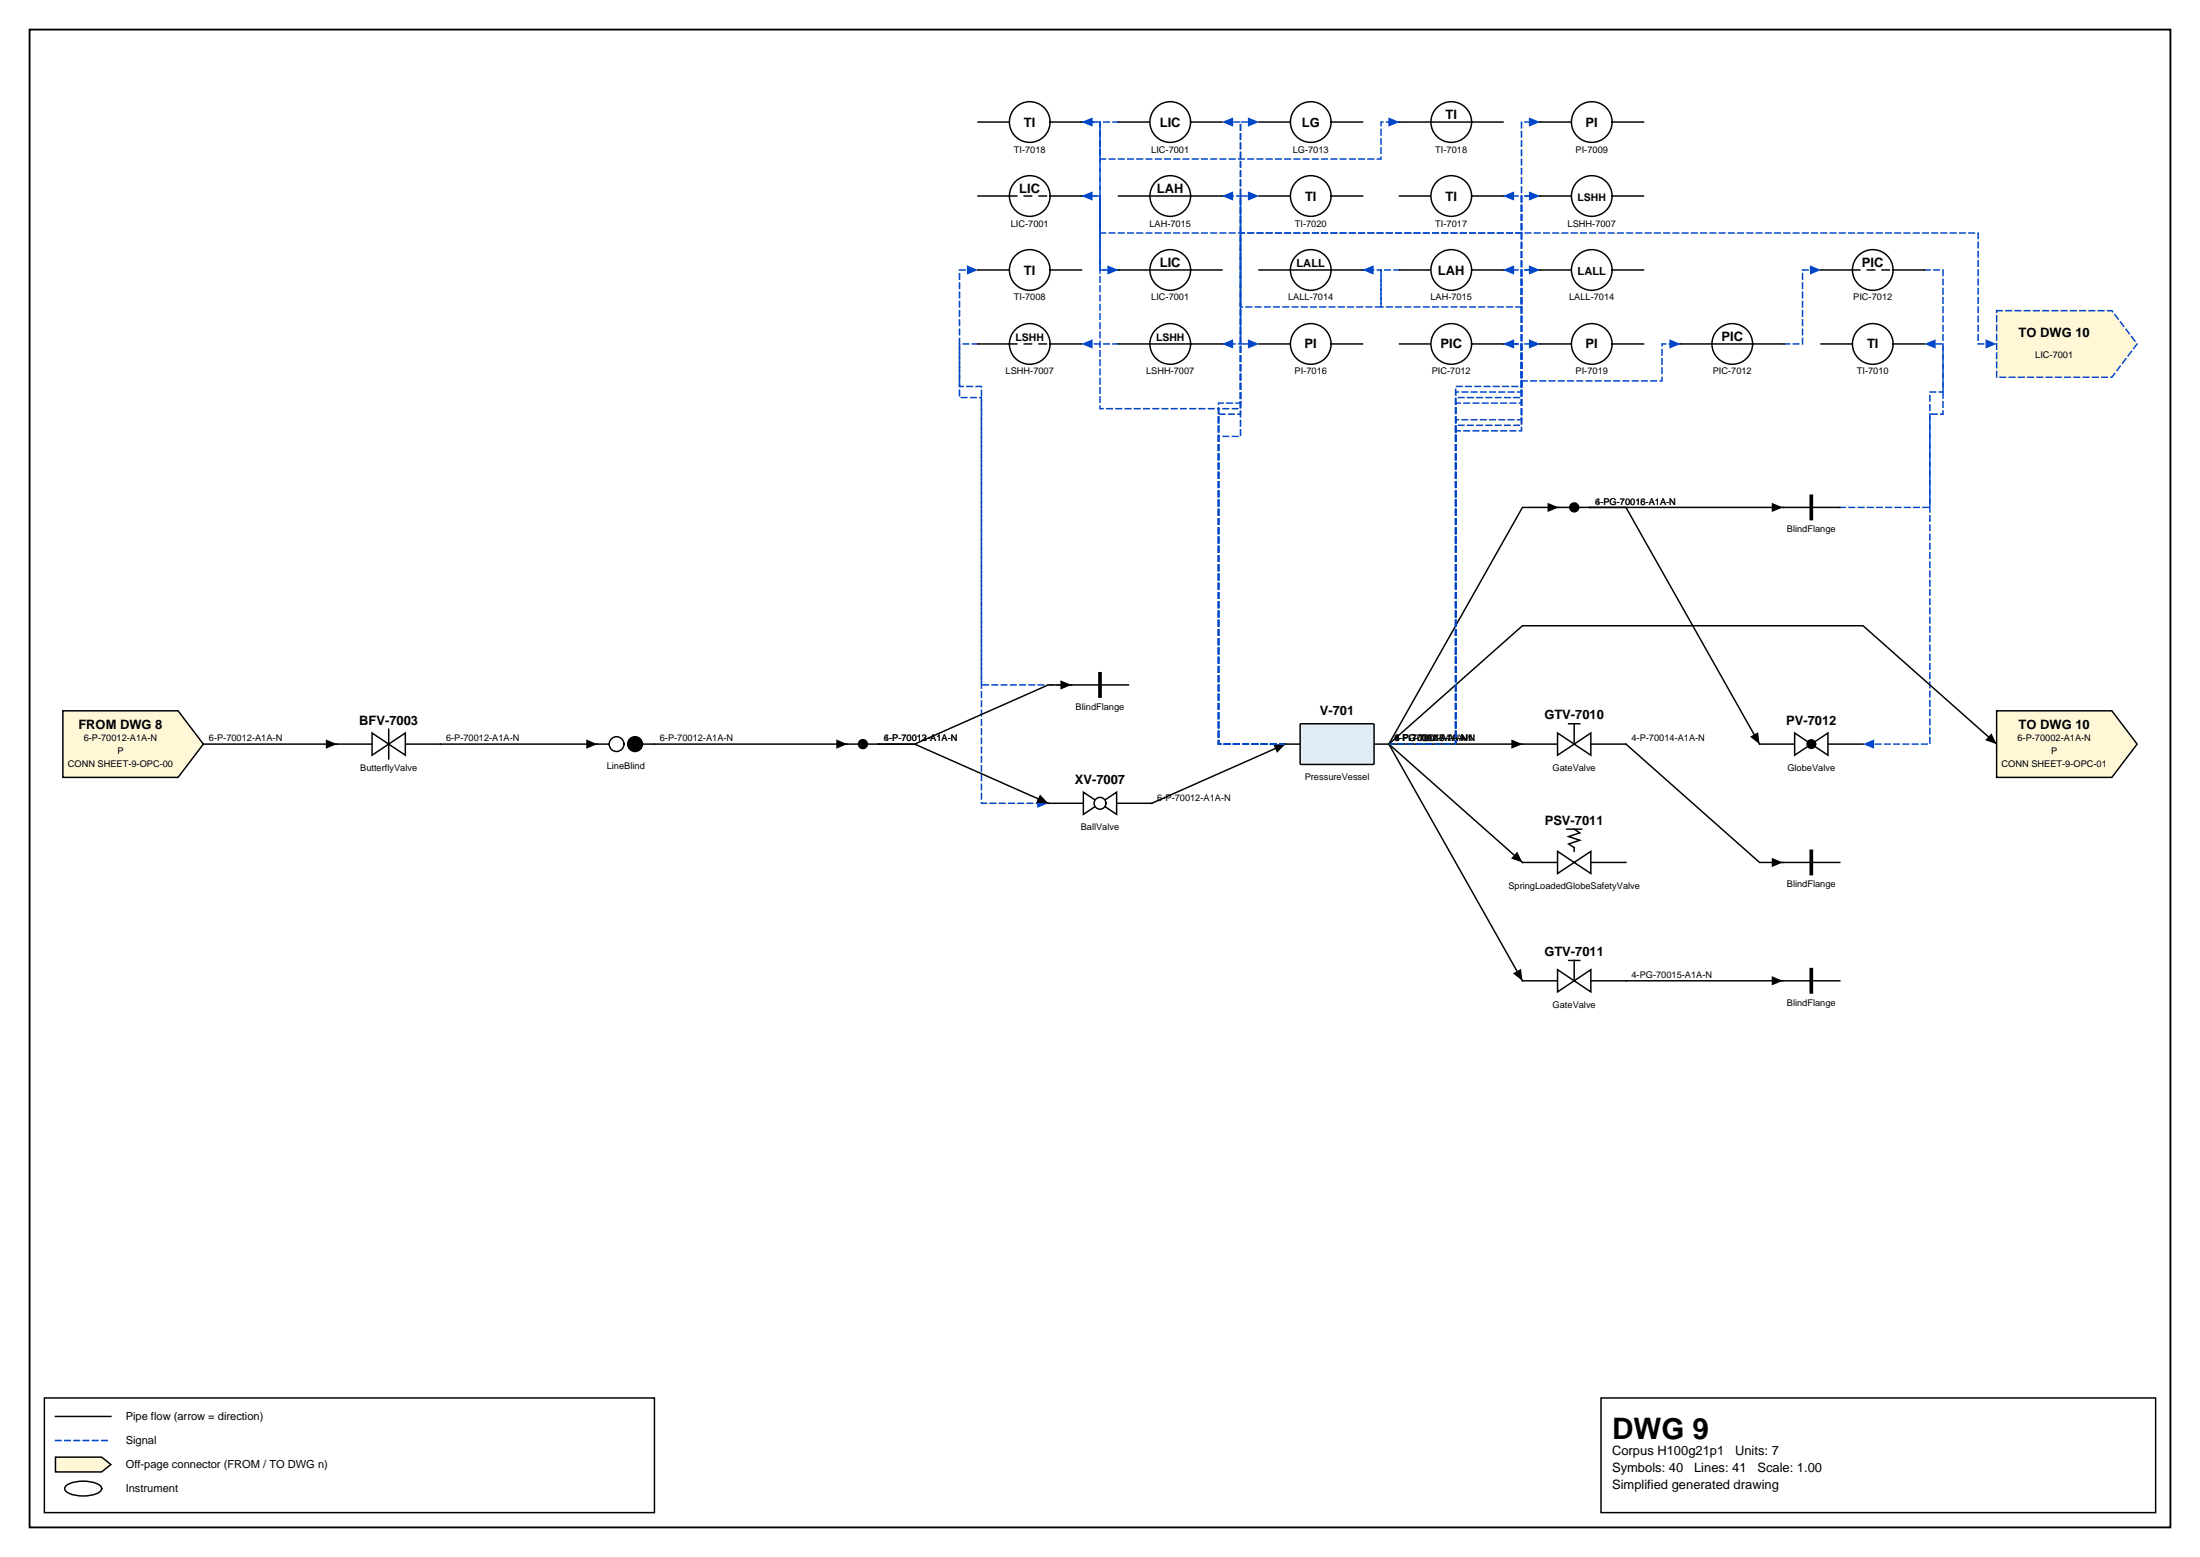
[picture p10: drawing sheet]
<svg xmlns="http://www.w3.org/2000/svg" width="420mm" height="297mm" viewBox="0 0 420 297" stroke-linecap="round" stroke-linejoin="round" font-family="sans-serif">
<path d="M5.6 5.6h408.6v285.8h-408.6z" fill="none" stroke="#000" stroke-width=".35"/>
<path d="M8.5 266.7h116.4v21.9h-116.4zM10.6 270.2h10.6M305.5 266.7h105.8v21.9h-105.8z" fill="none" stroke="#000" stroke-width=".28"/>
<path d="M10.6 274.8h10.6" fill="none" stroke="#0046c8" stroke-width=".28" stroke-dasharray="1.1 .7"/>
<path d="M10.6 278h8.8l1.8 1.4-1.8 1.4h-8.8z" fill="#fff7d6" stroke="#000" stroke-width=".28"/>
<path d="M12.7 283.4a6.7 6.7 0 0 1 6.3 0 .72 .72 0 0 1 0 1.2 6.7 6.7 0 0 1-6.3 0 .72 .72 0 0 1 0-1.2z" fill="none" stroke="#000" stroke-width=".28"/>
<path d="M204.5 130.7h-17.2v-57h-4.2v-22.2h3.5" fill="none" stroke="#0046c8" stroke-width=".28" stroke-dasharray="1.1 .7"/>
<path d="M184.5 50.6l2.1 .9-2.1 .9z" fill="#0046c8"/>
<path d="M340.2 96.8h-36.8h6.9l25.5 45.2M38.8 142h25.5M245.3 142l-25.5 11.2" fill="none" stroke="#000" stroke-width=".28"/>
<path d="M338.1 95.9l2.1 .9-2.1 .9zM62.2 141.1l2.1 .9-2.1 .8zM243 142h2.3l-1.6 1.6zM333.9 140.5l1.6-.8 .3 2.3z" fill="#000"/>
<path d="M367.2 51.5h3.6v23.3h-2.5v67.2h-12.8" fill="none" stroke="#0046c8" stroke-width=".28" stroke-dasharray="1.1 .7"/>
<path d="M355.5 142l2.1-.9v1.7z" fill="#0046c8"/>
<path d="M186.6 65.6h-3.5v10.2h4.2v77.4h12.7" fill="none" stroke="#0046c8" stroke-width=".28" stroke-dasharray="1.1 .7"/>
<path d="M197.9 152.4l2.1 .8-2.1 .9z" fill="#0046c8"/>
<path d="M286.8 65.6h3.5v7.1h26.8v-7.1h3.6" fill="none" stroke="#0046c8" stroke-width=".28" stroke-dasharray="1.1 .7"/>
<path d="M318.6 64.7l2.1 .9-2.1 .9z" fill="#0046c8"/>
<path d="M245.3 142h-12.8v-65.1h4.2v-11.3h3.5" fill="none" stroke="#0046c8" stroke-width=".28" stroke-dasharray="1.1 .7"/>
<path d="M238.1 64.7l2.1 .9-2.1 .9z" fill="#0046c8"/>
<path d="M245.3 142h-12.8v-64h4.2v-40.6h3.5" fill="none" stroke="#0046c8" stroke-width=".28" stroke-dasharray="1.1 .7"/>
<path d="M238.1 36.5l2.1 .9-2.1 .9z" fill="#0046c8"/>
<path d="M297.4 96.8h-6.9l-25.5 45.2 25.5 22.5" fill="none" stroke="#000" stroke-width=".28"/>
<path d="M295.3 95.9l2.1 .9-2.1 .9zM289.5 162.5l1 2-2.2-.7z" fill="#000"/>
<path d="M245.3 142h-12.8v-63h4.2v-55.7h3.5" fill="none" stroke="#0046c8" stroke-width=".28" stroke-dasharray="1.1 .7"/>
<path d="M238.1 22.4l2.1 .9-2.1 .9z" fill="#0046c8"/>
<path d="M265 142h12.8v-61.9h12.5v-14.5h-3.5" fill="none" stroke="#0046c8" stroke-width=".28" stroke-dasharray="1.1 .7"/>
<path d="M286.8 65.6l2.1-.9v1.8z" fill="#0046c8"/>
<path d="M265 142h12.8v-60.9h12.5v-29.6h-3.5" fill="none" stroke="#0046c8" stroke-width=".28" stroke-dasharray="1.1 .7"/>
<path d="M286.8 51.5l2.1-.9v1.8z" fill="#0046c8"/>
<path d="M265 142h12.8v-59.8h12.5v-44.8h-3.5" fill="none" stroke="#0046c8" stroke-width=".28" stroke-dasharray="1.1 .7"/>
<path d="M286.8 37.4l2.1-.9v1.8z" fill="#0046c8"/>
<path d="M245.3 142h-12.8v-58.7h4.2v-60h-3.5" fill="none" stroke="#0046c8" stroke-width=".28" stroke-dasharray="1.1 .7"/>
<path d="M233.2 23.3l2.1-.9v1.8z" fill="#0046c8"/>
<path d="M381 142l-25.5-22.6h-65l-25.5 22.6 25.5 45.1" fill="none" stroke="#000" stroke-width=".28"/>
<path d="M380 139.9l1 2.1-2.2-.8zM288.7 185.7l1.5-.9 .3 2.3z" fill="#000"/>
<path d="M265 142h12.8v-68.3h12.5v-8.1h3.6" fill="none" stroke="#0046c8" stroke-width=".28" stroke-dasharray="1.1 .7"/>
<path d="M291.7 64.7l2.2 .9-2.2 .9z" fill="#0046c8"/>
<path d="M265 142h12.8v-67.2h12.5v-23.3h3.6" fill="none" stroke="#0046c8" stroke-width=".28" stroke-dasharray="1.1 .7"/>
<path d="M291.7 50.6l2.2 .9-2.2 .9z" fill="#0046c8"/>
<path d="M265 142h12.8v-66.2h12.5v-38.4h3.6" fill="none" stroke="#0046c8" stroke-width=".28" stroke-dasharray="1.1 .7"/>
<path d="M291.7 36.5l2.2 .9-2.2 .9z" fill="#0046c8"/>
<path d="M265 142h25.5" fill="none" stroke="#000" stroke-width=".28"/>
<path d="M288.4 141.1l2.1 .9-2.1 .8z" fill="#000"/>
<path d="M265 142h12.8v-65.1h12.5v-53.6h3.6" fill="none" stroke="#0046c8" stroke-width=".28" stroke-dasharray="1.1 .7"/>
<path d="M291.7 22.4l2.2 .9-2.2 .9z" fill="#0046c8"/>
<path d="M245.3 142h-12.8v-64h-22.6v-54.7h-3.5" fill="none" stroke="#0046c8" stroke-width=".28" stroke-dasharray="1.1 .7"/>
<path d="M206.4 23.3l2.1-.9v1.8z" fill="#0046c8"/>
<path d="M267.1 51.5h-3.6v7.1h-26.8v-21.2h-3.5" fill="none" stroke="#0046c8" stroke-width=".28" stroke-dasharray="1.1 .7"/>
<path d="M233.2 37.4l2.1-.9v1.8z" fill="#0046c8"/>
<path d="M213.4 51.5h-3.5v-14.1h-3.5" fill="none" stroke="#0046c8" stroke-width=".28" stroke-dasharray="1.1 .7"/>
<path d="M206.4 37.4l2.1-.9v1.8z" fill="#0046c8"/>
<path d="M213.4 23.3h-3.5v28.2h3.5" fill="none" stroke="#0046c8" stroke-width=".28" stroke-dasharray="1.1 .7"/>
<path d="M211.3 50.6l2.1 .9-2.1 .9z" fill="#0046c8"/>
<path d="M84 142h30M310.3 187.1h29.9" fill="none" stroke="#000" stroke-width=".28"/>
<path d="M111.9 141.1l2.1 .9-2.1 .8zM338.1 186.2l2.1 .9-2.1 .9z" fill="#000"/>
<path d="M351.1 96.8h17.2v-17.8h2.5v-13.4h-3.6" fill="none" stroke="#0046c8" stroke-width=".28" stroke-dasharray="1.1 .7"/>
<path d="M367.2 65.6l2.2-.9v1.8z" fill="#0046c8"/>
<path d="M213.4 65.6h-7" fill="none" stroke="#0046c8" stroke-width=".28" stroke-dasharray="1.1 .7"/>
<path d="M206.4 65.6l2.1-.9v1.8z" fill="#0046c8"/>
<path d="M293.9 51.5h-3.6v7.1h-26.8v-7.1h-3.5" fill="none" stroke="#0046c8" stroke-width=".28" stroke-dasharray="1.1 .7"/>
<path d="M260 51.5l2.1-.9v1.8z" fill="#0046c8"/>
<path d="M206.4 37.4h3.5v7h167.6v21.2h3.5" fill="none" stroke="#0046c8" stroke-width=".28" stroke-dasharray="1.1 .7"/>
<path d="M378.9 64.7l2.1 .9-2.1 .9z" fill="#0046c8"/>
<path d="M293.9 37.4h-3.6v7h-53.6v21.2h-3.5" fill="none" stroke="#0046c8" stroke-width=".28" stroke-dasharray="1.1 .7"/>
<path d="M233.2 65.6l2.1-.9v1.8z" fill="#0046c8"/>
<path d="M204.5 130.7h-4.5l-25.5 11.3h-6.9h6.9l25.5 11.2M124.8 142h36.9M310.3 142l25.5 22.5h4.4" fill="none" stroke="#000" stroke-width=".28"/>
<path d="M202.4 129.8l2.1 .9-2.1 .9zM159.6 141.1l2.1 .9-2.1 .8zM198.4 151.6l1.6 1.6h-2.3zM338.1 163.7l2.1 .8-2.1 .9z" fill="#000"/>
<path d="M340.4 65.6h3.6v-14.1h3.5" fill="none" stroke="#0046c8" stroke-width=".28" stroke-dasharray="1.1 .7"/>
<path d="M345.4 50.6l2.1 .9-2.1 .9z" fill="#0046c8"/>
<path d="M206.4 23.3h3.5v7h53.6v-7h3.6" fill="none" stroke="#0046c8" stroke-width=".28" stroke-dasharray="1.1 .7"/>
<path d="M264.9 22.4l2.2 .9-2.2 .9z" fill="#0046c8"/>
<path d="M347.5 65.6h6M361.2 65.6h6M204.5 130.7h10.8" fill="none" stroke="#000" stroke-width=".28"/>
<path d="M209.9 128.6v4.2" fill="none" stroke="#000" stroke-width=".71"/>
<circle cx="357.4" cy="65.6" r="3.9" fill="#fff" stroke="#000" stroke-width=".28"/>
<path d="M381 59.3h22l4.8 6.3-4.8 6.4h-22z" fill="#fff7d6" stroke="#0046c8" stroke-width=".28" stroke-dasharray="1.1 .7"/>
<path d="M240.2 65.6h6M254 65.6h6" fill="none" stroke="#000" stroke-width=".28"/>
<circle cx="250.1" cy="65.6" r="3.9" fill="#fff" stroke="#000" stroke-width=".28"/>
<path d="M240.2 51.5h6M254 51.5h6" fill="none" stroke="#000" stroke-width=".28"/>
<circle cx="250.1" cy="51.5" r="3.9" fill="#fff" stroke="#000" stroke-width=".28"/>
<path d="M240.2 37.4h6M254 37.4h6M246.2 51.5h7.8" fill="none" stroke="#000" stroke-width=".28"/>
<circle cx="250.1" cy="37.4" r="3.9" fill="#fff" stroke="#000" stroke-width=".28"/>
<path d="M200 153.2h6.7M213.1 153.2h6.7" fill="none" stroke="#000" stroke-width=".28"/>
<g fill="#fff" stroke="#000" stroke-width=".28">
<path d="M206.7 151.1l6.4 4.3v-4.3l-6.4 4.3z"/>
<circle cx="209.9" cy="153.2" r="1.13"/>
</g>
<path d="M297.4 96.8h6M290.5 164.5h6.7M303.6 164.5h6.7" fill="none" stroke="#000" stroke-width=".28"/>
<circle cx="300.4" cy="96.8" r=".85" fill="#000" stroke="#000" stroke-width=".28"/>
<path d="M297.2 162.4l6.4 4.3v-4.3l-6.4 4.3z" fill="#fff" stroke="#000" stroke-width=".28"/>
<path d="M299 158.2h2.8M300.4 158.2l1 .7-2.1 .7 2.1 .7-2.1 .7 1.1 .7v.7" fill="none" stroke="#000" stroke-width=".28"/>
<path d="M12 135.6h22l4.8 6.4-4.8 6.3h-22z" fill="#fff7d6" stroke="#000" stroke-width=".28"/>
<path d="M347.5 51.5h6M361.2 51.5h6" fill="none" stroke="#000" stroke-width=".28"/>
<circle cx="357.4" cy="51.5" r="3.9" fill="#fff" stroke="#000" stroke-width=".28"/>
<path d="M240.2 23.3h6M254 23.3h6M353.5 51.5h1.4M356.3 51.5h1.4M359.1 51.5h1.4" fill="none" stroke="#000" stroke-width=".28"/>
<circle cx="250.1" cy="23.3" r="3.9" fill="#fff" stroke="#000" stroke-width=".28"/>
<path d="M186.6 65.6h6M200.4 65.6h6" fill="none" stroke="#000" stroke-width=".28"/>
<circle cx="196.5" cy="65.6" r="3.9" fill="#fff" stroke="#000" stroke-width=".28"/>
<path d="M192.6 65.6h1.4M195.4 65.6h1.4M198.3 65.6h1.4M267.1 65.6h5.9M280.8 65.6h6" fill="none" stroke="#000" stroke-width=".28"/>
<circle cx="276.9" cy="65.6" r="3.9" fill="#fff" stroke="#000" stroke-width=".28"/>
<path d="M245.3 142h2.8M262.2 142h2.8" fill="none" stroke="#000" stroke-width=".28"/>
<path d="M248.1 138.1h14v7.7h-14z" fill="#e2ecf7" stroke="#000" stroke-width=".28"/>
<path d="M267.1 51.5h5.9M280.8 51.5h6" fill="none" stroke="#000" stroke-width=".28"/>
<circle cx="276.9" cy="51.5" r="3.9" fill="#fff" stroke="#000" stroke-width=".28"/>
<path d="M267.1 37.4h5.9M280.8 37.4h6" fill="none" stroke="#000" stroke-width=".28"/>
<circle cx="276.9" cy="37.4" r="3.9" fill="#fff" stroke="#000" stroke-width=".28"/>
<path d="M267.1 23.3h5.9M280.8 23.3h6" fill="none" stroke="#000" stroke-width=".28"/>
<circle cx="276.9" cy="23.3" r="3.9" fill="#fff" stroke="#000" stroke-width=".28"/>
<path d="M273 23.3h7.8M213.4 51.5h6M227.2 51.5h6" fill="none" stroke="#000" stroke-width=".28"/>
<circle cx="223.3" cy="51.5" r="3.9" fill="#fff" stroke="#000" stroke-width=".28"/>
<path d="M213.4 37.4h6M227.2 37.4h6M219.4 51.5h7.8" fill="none" stroke="#000" stroke-width=".28"/>
<circle cx="223.3" cy="37.4" r="3.9" fill="#fff" stroke="#000" stroke-width=".28"/>
<path d="M213.4 23.3h6M219.4 37.4h7.8M227.2 23.3h6" fill="none" stroke="#000" stroke-width=".28"/>
<circle cx="223.3" cy="23.3" r="3.9" fill="#fff" stroke="#000" stroke-width=".28"/>
<path d="M290.5 187.1h6.7M303.6 187.1h6.7" fill="none" stroke="#000" stroke-width=".28"/>
<path d="M297.2 185l6.4 4.2v-4.2l-6.4 4.2z" fill="#fff" stroke="#000" stroke-width=".28"/>
<path d="M64.3 142h6.7M77.3 142h6.7M299.3 183.2h2.1M300.4 183.2v3.9" fill="none" stroke="#000" stroke-width=".28"/>
<path d="M71 139.8l6.3 4.3v-4.3l-6.3 4.3z" fill="#fff" stroke="#000" stroke-width=".28"/>
<path d="M186.6 51.5h6M200.4 51.5h6M340.2 96.8h10.9M74.2 139.1v5.7M340.2 164.5h10.9" fill="none" stroke="#000" stroke-width=".28"/>
<path d="M345.6 94.7v4.2M345.6 162.4v4.3" fill="none" stroke="#000" stroke-width=".71"/>
<circle cx="196.5" cy="51.5" r="3.9" fill="#fff" stroke="#000" stroke-width=".28"/>
<path d="M213.4 65.6h6M227.2 65.6h6" fill="none" stroke="#000" stroke-width=".28"/>
<circle cx="223.3" cy="65.6" r="3.9" fill="#fff" stroke="#000" stroke-width=".28"/>
<path d="M219.4 65.6h7.8" fill="none" stroke="#000" stroke-width=".28"/>
<path d="M381 135.6h22l4.8 6.4-4.8 6.3h-22z" fill="#fff7d6" stroke="#000" stroke-width=".28"/>
<path d="M335.8 142h6.7M348.8 142h6.7" fill="none" stroke="#000" stroke-width=".28"/>
<path d="M342.5 139.8l6.3 4.3v-4.3l-6.3 4.3z" fill="#fff" stroke="#000" stroke-width=".28"/>
<circle cx="345.6" cy="142" r=".81" fill="#000" stroke="#000" stroke-width=".28"/>
<path d="M293.9 65.6h6M307.6 65.6h6" fill="none" stroke="#000" stroke-width=".28"/>
<circle cx="303.7" cy="65.6" r="3.9" fill="#fff" stroke="#000" stroke-width=".28"/>
<path d="M293.9 51.5h6M307.6 51.5h6" fill="none" stroke="#000" stroke-width=".28"/>
<circle cx="303.7" cy="51.5" r="3.9" fill="#fff" stroke="#000" stroke-width=".28"/>
<path d="M186.6 37.4h6M200.4 37.4h6" fill="none" stroke="#000" stroke-width=".28"/>
<circle cx="196.5" cy="37.4" r="3.9" fill="#fff" stroke="#000" stroke-width=".28"/>
<path d="M192.6 37.4h1.4M195.4 37.4h1.4M198.3 37.4h1.4M293.9 37.4h6M307.6 37.4h6" fill="none" stroke="#000" stroke-width=".28"/>
<circle cx="303.7" cy="37.4" r="3.9" fill="#fff" stroke="#000" stroke-width=".28"/>
<path d="M290.5 142h6.7M303.6 142h6.7" fill="none" stroke="#000" stroke-width=".28"/>
<path d="M297.2 139.8l6.4 4.3v-4.3l-6.4 4.3z" fill="#fff" stroke="#000" stroke-width=".28"/>
<path d="M299.3 138.1h2.1M300.4 138.1v3.9M114 142h2.2M122.6 142h2.2" fill="none" stroke="#000" stroke-width=".28"/>
<circle cx="117.7" cy="142" r="1.41" fill="#fff" stroke="#000" stroke-width=".28"/>
<g fill="#000" stroke="#000" stroke-width=".28">
<circle cx="121.2" cy="142" r="1.41"/>
<circle cx="164.7" cy="142" r=".85"/>
</g>
<path d="M320.7 65.6h6M334.4 65.6h6M161.7 142h5.9" fill="none" stroke="#000" stroke-width=".28"/>
<circle cx="330.6" cy="65.6" r="3.9" fill="#fff" stroke="#000" stroke-width=".28"/>
<path d="M293.9 23.3h6M307.6 23.3h6M326.7 65.6h7.7M340.2 187.1h10.9" fill="none" stroke="#000" stroke-width=".28"/>
<path d="M345.6 185v4.2" fill="none" stroke="#000" stroke-width=".71"/>
<circle cx="303.7" cy="23.3" r="3.9" fill="#fff" stroke="#000" stroke-width=".28"/>
<path d="M186.6 23.3h6M200.4 23.3h6" fill="none" stroke="#000" stroke-width=".28"/>
<circle cx="196.5" cy="23.3" r="3.9" fill="#fff" stroke="#000" stroke-width=".28"/>
<text font-size="5.6" x="307.6" y="274.5">DWG 9</text>
<g font-size="2.5">
<text x="275.8" y="22.8">TI</text>
<text x="195.4" y="24.1">TI</text>
<text x="221.3" y="24.1">LIC</text>
<text x="248.4" y="24.1">LG</text>
<text x="302.6" y="24.1">PI</text>
<text x="194.5" y="36.9">LIC</text>
<text x="220.8" y="36.9">LAH</text>
<text x="249" y="38.3">TI</text>
<text x="275.8" y="38.3">TI</text>
<text x="195.4" y="52.4">TI</text>
<text x="221.3" y="51">LIC</text>
<text x="274.4" y="52.4">LAH</text>
<text x="355.3" y="51">PIC</text>
<text x="328.5" y="65.1">PIC</text>
<text x="385.2" y="64.4">TO DWG 10</text>
<text x="249" y="66.5">PI</text>
<text x="274.9" y="66.5">PIC</text>
<text x="302.6" y="66.5">PI</text>
<text x="356.3" y="66.5">TI</text>
<text x="251.9" y="136.5">V-701</text>
<text x="294.7" y="137.2">GTV-7010</text>
<text x="15" y="139">FROM DWG 8</text>
<text x="68.5" y="138.3">BFV-7003</text>
<text x="340.8" y="138.3">PV-7012</text>
<text x="385.2" y="139">TO DWG 10</text>
<text x="205.1" y="149.5">XV-7007</text>
<text x="294.8" y="157.3">PSV-7011</text>
<text x="294.7" y="182.4">GTV-7011</text>
<text x="307.6" y="277.6">Corpus H100g21p1</text>
<text x="307.6" y="280.8">Symbols: 40</text>
<text x="323.3" y="280.8">Lines: 41</text>
<text x="331.1" y="277.6">Units: 7</text>
<text x="335.3" y="280.8">Scale: 1.00</text>
<text x="307.6" y="284">Simplified generated drawing</text>
</g>
<g font-size="2.1">
<text x="247.4" y="51">LALL</text>
<text x="301" y="52.4">LALL</text>
<text x="24" y="270.9">Pipe flow (arrow = direction)</text>
<text x="24" y="275.5">Signal</text>
<text x="24" y="280.1">Off-page connector (FROM / TO DWG n)</text>
<text x="24" y="284.7">Instrument</text>
</g>
<g font-size="2">
<text x="301" y="38.3">LSHH</text>
<text x="193.8" y="65.1">LSHH</text>
<text x="220.6" y="65.1">LSHH</text>
</g>
<g font-size="1.8">
<text x="193.5" y="29.1">TI-7018</text>
<text x="219.7" y="29.1">LIC-7001</text>
<text x="246.7" y="29.1">LG-7013</text>
<text x="273.9" y="29.1">TI-7018</text>
<text x="300.7" y="29.1">PI-7009</text>
<text x="192.9" y="43.2">LIC-7001</text>
<text x="219.3" y="43.2">LAH-7015</text>
<text x="247.1" y="43.2">TI-7020</text>
<text x="273.9" y="43.2">TI-7017</text>
<text x="299.1" y="43.2">LSHH-7007</text>
<text x="193.5" y="57.3">TI-7008</text>
<text x="219.7" y="57.3">LIC-7001</text>
<text x="245.8" y="57.3">LALL-7014</text>
<text x="273" y="57.3">LAH-7015</text>
<text x="299.4" y="57.3">LALL-7014</text>
<text x="353.6" y="57.3">PIC-7012</text>
<text x="191.9" y="71.4">LSHH-7007</text>
<text x="218.7" y="71.4">LSHH-7007</text>
<text x="247" y="71.4">PI-7016</text>
<text x="273.2" y="71.4">PIC-7012</text>
<text x="300.7" y="71.4">PI-7019</text>
<text x="326.8" y="71.4">PIC-7012</text>
<text x="354.3" y="71.4">TI-7010</text>
<text x="388.4" y="68.4">LIC-7001</text>
<text x="304.4" y="96.3">4-PG-70016-A1A-N</text>
<text x="304.4" y="96.3">6-PG-70018-A1A-N</text>
<text x="341" y="101.6">BlindFlange</text>
<text x="205.2" y="135.4">BlindFlange</text>
<text x="16" y="141.3">6-P-70012-A1A-N</text>
<text x="22.4" y="143.8">P</text>
<text x="39.9" y="141.4">6-P-70012-A1A-N</text>
<text x="85.1" y="141.4">6-P-70012-A1A-N</text>
<text x="125.9" y="141.4">6-P-70012-A1A-N</text>
<text x="168.7" y="141.4">4-P-70013-A1A-N</text>
<text x="168.7" y="141.4">6-P-70012-A1A-N</text>
<text x="266.1" y="141.4">6-PG-70018-A1A-N</text>
<text x="266.1" y="141.4">4-FL-70017-A1A-N</text>
<text x="266.1" y="141.4">4-PG-70015-A1A-N</text>
<text x="266.1" y="141.4">6-P-70002-A1A-N</text>
<text x="266.1" y="141.4">4-P-70014-A1A-N</text>
<text x="311.3" y="141.4">4-P-70014-A1A-N</text>
<text x="385" y="141.3">6-P-70002-A1A-N</text>
<text x="391.4" y="143.8">P</text>
<text x="12.9" y="146.4">CONN SHEET-9-OPC-00</text>
<text x="68.7" y="147.1">ButterflyValve</text>
<text x="115.8" y="146.7">LineBlind</text>
<text x="249" y="148.8">PressureVessel</text>
<text x="296.3" y="147.1">GateValve</text>
<text x="341.1" y="147.1">GlobeValve</text>
<text x="381.9" y="146.4">CONN SHEET-9-OPC-01</text>
<text x="220.8" y="152.7">6-P-70012-A1A-N</text>
<text x="206.2" y="158.4">BallValve</text>
<text x="287.8" y="169.7">SpringLoadedGlobeSafetyValve</text>
<text x="341" y="169.3">BlindFlange</text>
<text x="311.3" y="186.6">4-PG-70015-A1A-N</text>
<text x="341" y="191.9">BlindFlange</text>
<text x="296.3" y="192.2">GateValve</text>
</g>
</svg>
